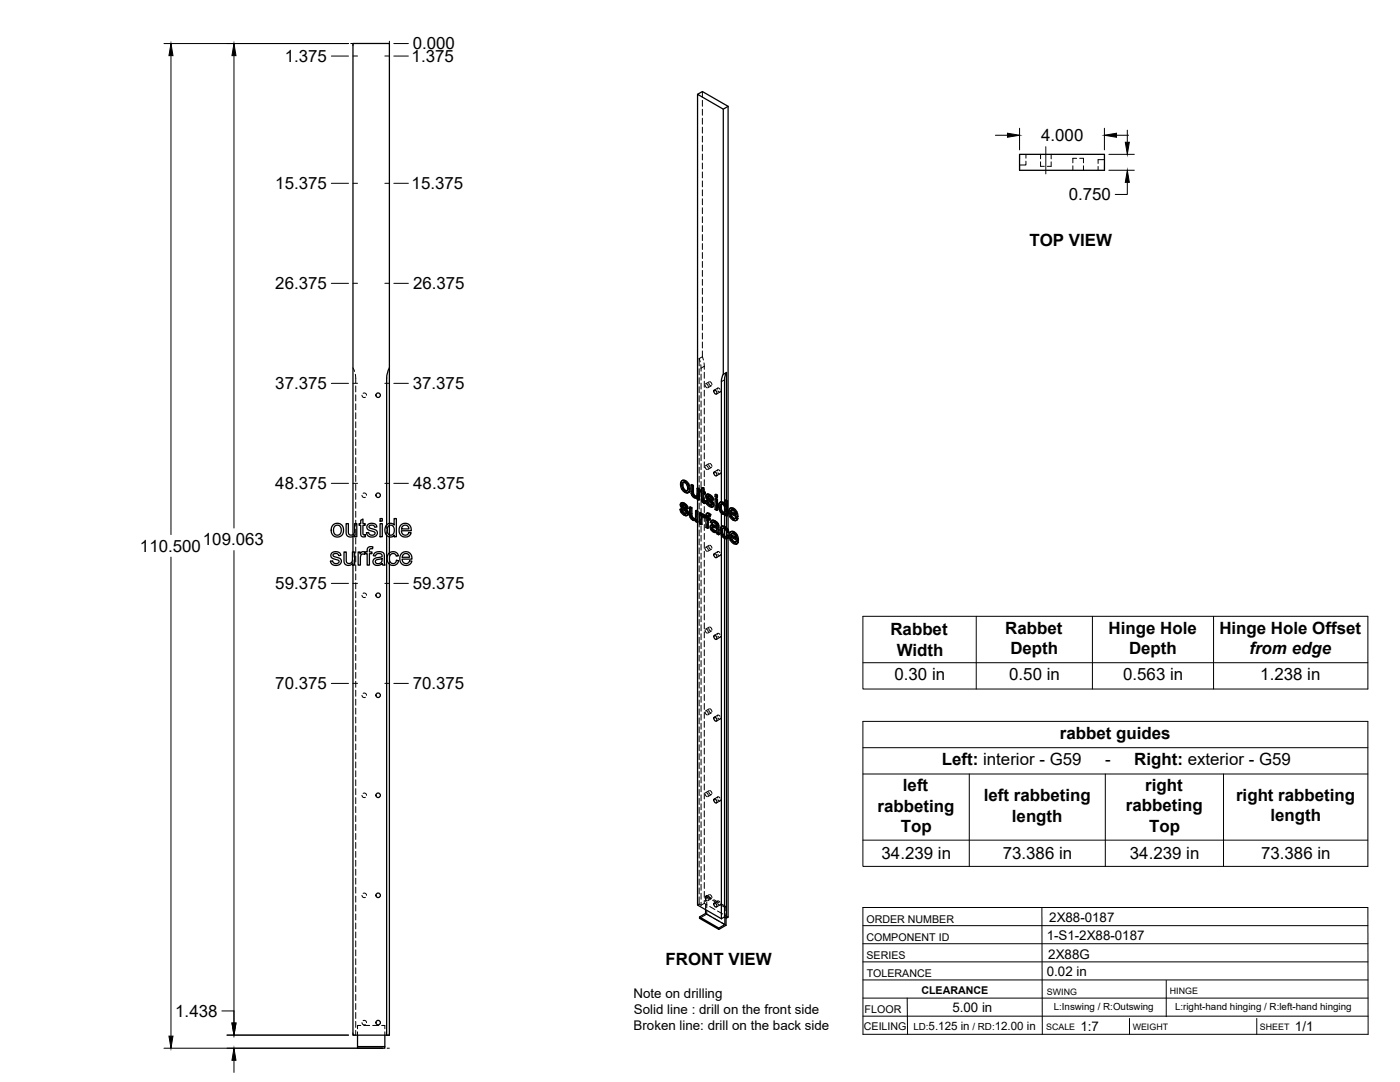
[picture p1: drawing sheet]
<svg xmlns="http://www.w3.org/2000/svg" width="559mm" height="432mm" viewBox="0 0 559 432" stroke-linecap="round" stroke-linejoin="round" font-family="sans-serif">
<!-- layer: Visible -->
<g fill="none" stroke="#000" stroke-width=".51">
<path d="M278.4 37.6l2-1.1 10.2 5.9v169M290.6 42.4l-1.9 1.2M407 61.6h33.8v6.4h-33.8zM155.4 146.8v-129.4h-14.5v195.9M155.4 146.8v62.1M155.4 146.8l-.7 1.7-.4 2.4v58.6M285.1 155.7a.93 .93 0 0 1 .9 .5 .93 .93 0 0 1-.2 1.1l-.9-.9zM287.9 152.3l-.1 48-.5 .2M288.7 149.4v-105.8l-10.3-6v157.2M288.7 149.4l-.6 1.3-.2 1.6M290 148.6l-.6 1.3-.2 1.7v49.3M290 148.7l-1.3 .7"/>
<path d="M290 148.7v51M272.2 191.8l.8-.2 .7 .2zM272.2 191.8l-.5 .7-.1 .8 .5 1.9 1.6 1.5h.7l.5-.3M272.3 193.6l.3 1.5M272.6 195.1l.3-.2 .8 .8-.3 .2zM272.8 192.5l-.2 .9M272.9 194.9l-.3-1.5-.3 .1 .2-.8 .5-.2 .9 .6 .5 1.4-.2 1.4h-.8M273.4 192l1 1a1.92 1.92 0 0 1 1 2M273.7 195.7l.5 .2M273.7 191.8l1.2 1.3M274.6 193.3l.5 1.9 .3-.2-.2 1.2M275.1 195.2l-.2 1.2 .3-.2-.6 .5"/>
<path d="M275.8 193.5l.7 .4 .3-.2v3.2M276.5 193.9v3.1l.3-.1 .3 .6M276.5 197.1l.3 .6 .3-.2 .5 .4M276.8 197.7l.4 .4h.9l-.3 .1M276.8 193.7l-.7-.3-.3 .1v2.9l.3 1.1 .8 1a.97 .97 0 0 0 1.4 .1v.6l.5 .4M277.2 198.1l.6 .1M278.2 194.9l.6 .4 .4-.2v4.3l-.4 .2v-4.3M278.3 198.6l-.3 .2M278.4 199.3v4.6M279.2 195.1l-.7-.4-.3 .2v2.6l-.4 .7M280 195.5l-.5 .1v.6l.5 .3v3.3l.8 1h.8l-.1-.7-.6 .1M280 194.8l.9-.2v1.5"/>
<path d="M280.6 194.8v1.5l.3-.2 .6 .3M280.6 196.3l.6 .3 .3-.2v.6l-.3 .2v-.6M280.6 199.8l.7 .2M280.7 200l.8 .1M280.9 194.6l-.9 .2v1.1l-.5-.3M280.9 197v2.6M281.2 197.2l-.6-.4v2.9l.5 .1M281.6 199.9l.6 .2M282.1 197.3l1.3 .1M282.3 198.3l.1 .3 .3-.2 .2 .4M282.4 198.6l.2 .3a1.16 1.16 0 0 1 1.4 .8l.4 .4M282.4 197.2l-.4 .2"/>
<path d="M282.5 197.4l.6 .2 .3-.2 .7 .6M282.5 199.9l-.6-.2-.3 .2 .4 1.2 .9 .9a1.24 1.24 0 0 0 1.6 .2M282.6 198v.1M282.6 198.9l1.5 1.4 .3-.2 .4 .7M282.7 198.4l-.1-.3-.3 .2 .1-.2 1 .3 .5 1 .6 .2M282.8 197.2l-.9 .3-.2 .9 .4 .8 1.9 1.8-.2 .7M283.1 197.6l.7 .6 .3-.2 .5 .7M283.8 198.2l.5 .7 .3-.2 .2 .8-.3 .1-.2-.7M285.1 188.3a.93 .93 0 0 1 .9 .6 .93 .93 0 0 1-.2 1l-.9-.8zM285.4 199.1l.3-.2 .7 .3-.4 .2zM285.4 197.4l.3-.2 .7 .4-.4 .2zM285.4 199.1v4.2l.6 .4"/>
<path d="M285.4 197.4v.8l.6 .4M286.4 199.2v4.3l-.4 .2v-4.3M286.4 197.6v.8l-.4 .2v-.8M289.4 199.7l.6 .3 .3-.1v5.9l-.3 .2v-6M290.3 199.9l-.6-.4-.3 .2v2.1l-.4-.7M133 209.4l1.7-.6 1.4 .5 .9 1.3v2.1l-.8 1.1-1.8 .5-1.5-.7-.7-1.6a2.9 2.9 0 0 1 .8-2.6zM133.5 210.1l.6-.4 .9-.1 .9 .7 .3 1.8-.8 1.3-1.2 .1-.8-.6-.3-1.5zM138.2 209h.8l.1 3.7a1.31 1.31 0 0 0 1.7 .7 1.31 1.31 0 0 0 .7-1.6v-2.8h.9v5.2h-.8v-.8a1.86 1.86 0 0 1-2.2 .9 1.86 1.86 0 0 1-1.2-2.1zM140.9 214.1v6.2M144 207.6l.9-.5v1.9h.9v.6h-.9v3.4l.2 .4h.7l.1 .8h-1.3l-.6-.6v-4h-.7v-.6h.7zM146.7 209.5l.9-.6h1.6a1.47 1.47 0 0 1 1.2 1.4l-.8 .1a1.17 1.17 0 0 0-1.2-.9 1.17 1.17 0 0 0-1.1 .9l.4 .4 2.1 .6a1.6 1.6 0 0 1 .7 2 1.6 1.6 0 0 1-2 .9l-1.5-.3-.7-1.4 .9-.1 .4 .8 .5 .3 1.3-.3a.73 .73 0 0 0 .3-.9 .73 .73 0 0 0-.9-.4l-1.1-.3a1.41 1.41 0 0 1-1-2.2zM151.7 209h.9v5.2h-.9z"/>
<path d="M151.7 206.9h.9v1.1h-.9zM154.2 209.6l1.2-.7a1.86 1.86 0 0 1 1.9 .7v-2.7h.9v7.3h-.8v-.6a2.17 2.17 0 0 1-2.7 .4 2.17 2.17 0 0 1-1.1-2.4zM154.3 213.6v199.5M154.9 210.1l.5-.4 .8-.1 1 .8 .2 1.8-.8 1.2-1.2 .1-.7-.9-.1-1.5zM155.4 209.7v3.8M155.4 214.3v6.3M160 209.6a2.46 2.46 0 0 1 2.9-.5 2.46 2.46 0 0 1 1.2 2.7h-3.9l.3 1 .8 .7a1.46 1.46 0 0 0 1.9-1l.9 .1-.5 1-.9 .6-1.5 .1-1.2-.7-.7-1.7 .1-1.1zM160.7 210l.6-.4 1 .1 .6 .5 .3 .9h-2.9zM271.4 203.3l.6 .2M271.9 200.7l1.3 .1M272 203.5l.4-.2 .2 .9-.3 .1zM272.1 201.7l.7 .5"/>
<path d="M272.2 202l.2 .4a1.49 1.49 0 0 1 1.6 .9l.3 .2M272.2 200.6l-.4 .2M272.3 204.3l.7 .7h.8M272.3 200.8l.6 .2 .3-.2 .8 .6M272.4 203.3l-.7-.2-.3 .2 .5 1.3 .8 .8a1.26 1.26 0 0 0 1.6 .2M272.4 202.4l1.5 1.3 .4-.2 .4 .7M272.5 201.4l-.1 .1M272.5 201.8l-.1-.3-.3 .2 .1-.2 1 .3 .5 1 .7 .3M272.6 204.2l.7 .6M272.6 200.6l-.8 .2-.3 .9 .4 .9 1.8 1.7 .2 .5-.3 .3M272.9 201l.7 .6 .4-.2 .5 .7M273 205l.6 .1"/>
<path d="M273.6 201.6l.5 .7 .4-.2 .2 .8-.3 .2-.3-.8M273.7 205.1h-.1M273.9 203.7l.4 .6 .4-.1 .1 .7M274.3 204.3l.2 .8 .3-.2-.2 .6M274.5 205.1l-.2 .5 .3-.1-.4 .3M275.2 202.4l.7 .4 .3-.2v3.2M275.9 202.8v3.1l.3-.1 .3 .6M275.9 206l.3 .6 .3-.2 .4 .4M276.2 206.6l.4 .4h.9M276.2 202.6l-.7-.3-.3 .1v3.1l.3 1.1 .8 .8a.97 .97 0 0 0 1.4 .1M276.6 207l.6 .2M277.5 207l-.3 .2"/>
<path d="M277.6 203.8l.7 .4 .3-.2v4.3l-.3 .2v-4.3M277.7 207.5v.7l.6 .3M277.7 207.6l-.2 .1M278.4 208.4v152.8l9.5 5.4M278.6 204l-.7-.4-.3 .2v2.7l-.4 .7M279.2 204.7l.6 .4 .3-.2v.5l.4-.2M279.8 205.1v.6l.7-.5 .4 .1M280 206.4l.2 2.8-.3 .2v-2.2M280.1 204.9l-.6-.3-.3 .1v4.3l.7 .4M280.2 205.4l.7-.1 .6 .4M280.3 206.1v.1M280.6 205.4l.6 .5"/>
<path d="M281 206.6l-.8-.5-.2 .3 .3-.2-.1 .8M281.2 206.5l.6 .3v3.7l.6 .4M281.2 206.5v-.4l-.2 .5M281.2 200.3l.1 .7M281.2 206.5l-.2 .1M282.2 204.9h.9l.6 .4M282.2 200.1l.3-.2 .3 .8-.3 .2zM282.4 206.6l.7 .4 .3-.2v.6l-.3 .2v-.6M282.5 204.7l-.5 .2M282.5 200.9l.7 .6h.8M282.7 207.3v3.4l-.3 .2v-3.8l.7 .5M282.7 205.7v.7"/>
<path d="M282.8 205.1l.6 .4 .3-.2-.4 .8 .1-.6M282.8 200.7l.7 .7M283.1 204.9l-.6-.2-.5 .3-.2 1.2-.6-.3 .6-.1M283.2 201.5l.6 .2M283.3 206.1a.45 .45 0 0 0-.5-.5 .45 .45 0 0 0-.4 .6v.4l.3-.2 .7 .4M283.9 209.6l.7-.2 1.4 .5M283.9 201.7h-.1M284.1 210.7l.2 .6 .3-.2 .6 .5M284.1 200.3l.4 .6 .3-.1 .2 .7M284.2 210.4l-.1 .3 .3-.2 .2 .6M284.2 209.4l-.5 .2M284.3 211.3l.5 .5h1h-1"/>
<path d="M284.3 210.3l-.1 .1M284.4 207.8l.8 .3 .3-.2 .8 .6M284.4 210.3l.8 .3a.72 .72 0 0 1 .8 .6 .72 .72 0 0 1-.5 .8M284.4 210.3l-.2 .1M284.4 210.3v.2M284.5 200.9l.2 .8 .3-.2-.2 .6M284.5 208.4l-.4 .5 .6-.5 1.1 .9a.48 .48 0 0 1 .1 .8 .48 .48 0 0 1-.7-.2l-.9-.3M284.6 209.4l-1 .3-.2 1 .7 1.1 1.1 .7a.63 .63 0 0 1 .7 0 .63 .63 0 0 1 .3 .5l.6 .4M284.7 201.7l-.2 .5 .3-.1-.5 .3M284.7 207.6l-.8 .2M285.2 208.1l.8 .6 .3-.2 .4 .5M285.5 207.9l-.8-.3-.9 .3-.3 .5 .6 .5"/>
<path d="M286 208.7l.4 .5 .3-.2 .2 .7M286.4 209.2l.2 .6 .3-.1 .1 2.9M286.6 209.8l.1 2.9 .3-.1 .1 .6-.3 .2-.1-.6M287.4 202.4l.3 1.4M287.5 200.4h1.2l.6 .6M287.7 201.3h.7l.7 .8 .3 1.1-.2 1.4M287.7 201.3l-.3 1.1 .4-.2 .3 1.4M287.7 203.8l.4-.2 .7 .8-.5 .1zM287.8 201.2l-.1 .1M287.9 204.8v5.4l.6-.3M287.9 201.3v1.9M287.9 213.6v153"/>
<path d="M288 201.2l-.2 1M288.1 212l.3 1.4 .3-.2 .7 .8M288.2 210.1l.9 .2 .3-.2 1 1M288.4 213.4l.7 .8h.8M288.4 200.6l.6 .5h.4M288.4 204.6h.8M288.6 210.8l-.2 1M288.7 200.4l-.9-.1-.6 .3-.4 1.9 .9 2 .9 .8 .8-.2v.6l.6 .3v4.5M288.8 204.4l.4 .1M289.1 210.3l.9 .8a.88 .88 0 0 1 .7 .5 .88 .88 0 0 1-.1 1l-.5-1.3M289.1 210.9l.9 1.4 .6 .3v1.1M289.1 210.9l-.6-.1-.4 .6v.6l.3-.2 .3 1.4"/>
<path d="M289.2 214.9v151l-1.3 .7M289.2 202.3v2.2M289.2 211v2.9M289.4 210.1l-.9-.2-.7 .4-.4 .9 .1 1.1 .9 2 1 .7h.7M289.4 205.1l-.2 .2v4.7M290 212.3v1.7M290 215v151.4M290 213.7l.7 .4M290.6 214.7v151.3l-.6 .4M290.7 214.1l.3-.1-.2 .5-.7 .5zM291 214l-.6-.5-.7 .8-.6-.1M291.3 202.9h.9a1.88 1.88 0 0 1 1.9 1.3"/>
<path d="M291.5 212.3h.9a1.88 1.88 0 0 1 1.9 1.2M291.5 204.3l2.1 1.2-.5-1.4-.9-.6-.6 .3-.1 .5 .3-.2 1.7 1M291.7 213.6l2.1 1.2-.6-1.4-.8-.5h-.4l-.3 .7 .3-.1 1.7 .9M291.8 206.1l.8 .9 .8-.1M291.8 205.1l.3 .9M292 203.5l-.2 .6M292 214.4l.3 .9M292 215.5l.8 .8h.8M292.2 212.9l-.2 .6M292.5 203.1l1 .9a1.94 1.94 0 0 1 1.1 2.1M292.6 207l.6 .1M292.7 212.4l1.1 1a1.96 1.96 0 0 1 .9 2"/>
<path d="M292.8 216.3l.5 .2M292.9 202.9l-.9-.3-1 .6-.2 1.1 .2 1.4 .7 1.1 1.2 .9h.9l.7-.8M293.1 212.2l-1-.2-.9 .7-.2 1.3 .3 1.2 .7 1.1 1.2 .8h.7l.8-.8M293.3 207l-.1 .1M293.5 216.4l-.2 .1M293.6 206.7l.6 .4M293.8 204.3l.4 1.9 .4-.1-.4 .1M293.8 216l.6 .5M293.9 213.7l.5 1.9 .3-.2-.3 .2M294.2 206.4l-2.8-1.5 .4 1.2 .3-.1 .8 .8M294.4 215.8l-2.8-1.6 .4 1.3 .3-.2 .8 .9M294.5 206.9l-.7 .8"/>
<path d="M294.5 206.9l-.6-.4-.7 .6M294.7 216.3l-.7 .8M294.7 216.3l-.6-.5-.8 .7M132.4 220.7l1.2-.5h1.1a1.53 1.53 0 0 1 1.4 1.4l-.9 .1a1.17 1.17 0 0 0-1.1-.9 1.17 1.17 0 0 0-1.2 .9l.4 .4 2.2 .7a1.64 1.64 0 0 1 .5 2.1 1.64 1.64 0 0 1-2.1 .7l-1.3-.4-.7-1.2 .9-.2 .3 .8 .7 .3 1.2-.2a.81 .81 0 0 0 .2-1.1 .81 .81 0 0 0-1-.3l-1.2-.4a1.35 1.35 0 0 1-.6-2.2zM137.3 220.3h.9v3.8a1.31 1.31 0 0 0 1.7 .7 1.31 1.31 0 0 0 .8-1.7v-2.8h.9v5.2h-.8v-.7a1.86 1.86 0 0 1-2.3 .8 1.86 1.86 0 0 1-1.2-2.1zM140.9 225.5v187.6h13.4M143 220.3h.7v.8a1.26 1.26 0 0 1 2.1-.7l.8-.1v-1.2a1.56 1.56 0 0 1 2.2-.9l-.1 .8a.81 .81 0 0 0-.9 0 .81 .81 0 0 0-.4 .8v.5h1.1v.7h-1.1v4.5h-.8v-4.5h-.8v-.4l-.3 .7-.8-.2-.7 .5-.2 3.9h-.8zM149.5 220.8l.7-.5 1.2-.1 1.7 .5 .6 4.8h-.9l-.2-.6-1 .6-1.5 .1-.8-.4-.4-.7a1.74 1.74 0 0 1 2-2l.6-.1a.8 .8 0 0 0 1-.8 .8 .8 0 0 0-1.1-.7l-1.1 .2-.4 .8-.9-.1zM149.9 223.7l2.6-.8v.3a1.44 1.44 0 0 1-1 1.6 1.44 1.44 0 0 1-1.7-.7zM155.2 220.9l1.2-.7 1.4 .1 .8 .6 .4 .9-.8 .2a1.44 1.44 0 0 0-1.9-1 1.44 1.44 0 0 0-.9 1.9l.4 1.4 .7 .6 1.1-.2 .6-1.1 .9 .1-.5 1.2a2.49 2.49 0 0 1-3.2 .2 2.49 2.49 0 0 1-.8-3.1zM155.4 225.1v188h-1.1M160.3 220.9a2.46 2.46 0 0 1 2.9-.5 2.46 2.46 0 0 1 1.2 2.7h-3.9l.2 1 .8 .7a1.42 1.42 0 0 0 2-1l.8 .3-.4 .8-.9 .6-1.6 .1-1.1-.7-.6-.9-.1-1.1 .1-.9z"/>
<path d="M161 221.3l.6-.4 1 .1 .6 .4 .3 1h-3zM285.1 221a.93 .93 0 0 1 .9 .5 .93 .93 0 0 1-.2 1.1l-.9-.9zM285.1 253.6a.93 .93 0 0 1 .9 .5 .93 .93 0 0 1-.2 1.1l-.9-.9zM285.1 286.2a.93 .93 0 0 1 .9 .6 .93 .93 0 0 1-.2 1l-.9-.8zM285.1 318.9a.93 .93 0 0 1 .9 .5 .93 .93 0 0 1-.2 1.1l-.9-.9zM281.6 363v1.6l-2.4 1.3v.6l7.7 4.4v-.5l-7.7-4.5M281.6 364.6l7.7 4.4-2.4 1.4M285.1 360.4a.93 .93 0 0 1 .9 .6 .93 .93 0 0 1-.2 1l-.9-.9zM289.2 365.9l.8 .5M289.3 366v3M289.8 366.2v3.1l-2.9 1.6M142.7 413.1v5.2h10.9v-.6h-10.9"/>
<path d="M153.6 413.1v4.6"/>
<circle cx="150.9" cy="157.7" r=".9"/>
<circle cx="150.9" cy="197.6" r=".9"/>
<circle cx="150.9" cy="237.6" r=".9"/>
<circle cx="150.9" cy="277.5" r=".9"/>
<circle cx="150.9" cy="317.4" r=".9"/>
<circle cx="150.9" cy="357.3" r=".9"/>
<circle cx="150.9" cy="408.1" r=".9"/>
</g>
<!-- layer: Hidden -->
<g fill="none" stroke="#000" stroke-width=".4">
<path d="M280.4 36.5v2.3M280.4 40v2.4M280.4 43.6v2.4M280.4 47.2v2.4M280.4 50.8v2.3M280.4 54.3v2.4M280.4 57.9v2.4M280.4 61.5v2.4M280.4 65v2.4M280.4 68.6v2.4M280.4 72.2v2.4M280.4 75.8v2.3"/>
<path d="M280.4 79.3v2.4M409.5 64.3v1.5h-2.5M409.5 61.6v1.5M415.3 64.6v1.8h1.5M415.3 61.6v1.8M419.6 64.6v1.8h-1.6M419.6 61.6v1.8M428.2 66.2v1.8M429.7 63.2h-1.5v1.8M431 63.2h1.5v1.8M432.5 66.2v1.8M438.3 66.4v1.6"/>
<path d="M440.8 63.7h-2.5v1.5M280.4 82.9v2.4M280.4 86.5v2.4M280.4 90v2.4M280.4 93.6v2.4M280.4 97.2v2.4M280.4 100.8v2.3M280.4 104.3v2.4M280.4 107.9v2.4M280.4 111.5v2.4M280.4 115.1v2.3M280.4 118.6v2.4"/>
<path d="M280.4 122.2v2.4M280.4 125.8v2.3M280.4 129.3v2.4M280.4 132.9v2.4M280.4 136.5v2.4M140.9 146.8l.6 1.4M141.8 149.4l.2 3.4M142 154v2.4M142 157.6v2.4M144.5 157.7l.4 .8h.9M144.9 157l.9-.1 .5 .8M279.1 143.1l.4 1.3"/>
<path d="M279.1 143.1v2.9M279.1 147.2v2.4M279.1 150.7v2.4M279.1 154.3v2.4M279.1 157.9v2.4M279.7 145.6l.1 2.5M279.8 149.3v2.4M279.8 152.9v2.4M279.8 156.5v2.3M280.4 140.1v2.3l.4 1.3M280.4 142.4l-1.3 .7M281 144.8l.1 2.6"/>
<path d="M281.1 148.6v2.4M281.1 152.1v2.4M281.1 155.7v2.4M281.1 159.3v2.4M281.4 153.6l.3 .8 .6 .4M281.9 153.2l.5 .4 .3 .7M282.9 152.8l.2 .7 .6 .4M283.1 152.4l-1.5 .8M283.3 152.3l.7 .6 .2 .6M284 153.9l-1.5 .8M286.3 155.3l.4-.5 .7 .5M286.5 154.9l-1.4 .8"/>
<path d="M286.6 156l.6 .5 .4-.5M287.4 156.4l-1.4 .9M142 161.2v2.4M142 164.7v2.4M142 168.3v2.4M142 171.9v2.4M142 175.5v2.3M142 179v2.4M279.1 161.5v2.4M279.1 165v2.4M279.1 168.6v2.4M279.1 172.2v2.4"/>
<path d="M279.1 175.8v2.3M279.1 179.3v2.4M279.8 160v2.4M279.8 163.6v2.4M279.8 167.2v2.4M279.8 170.8v2.3M279.8 174.3v2.4M279.8 177.9v2.4M281.1 162.9v2.3M281.1 166.4v2.4M281.1 170v2.4M281.1 173.6v2.4"/>
<path d="M281.1 177.1v2.4M142 182.6v2.4M142 186.2v2.4M142 189.7v2.4M142 193.3v2.4M142 196.9v2.4M144.5 197.7l.4 .7h.9M144.9 196.9l.9-.1 .5 .9M271.9 193.1l.5 1.9-.3 .2M272.4 195l1.3 1.3-.3 .2M272.5 191.6l-.9 1.7M272.8 192.5l-.2 .1"/>
<path d="M272.9 192.4h.8l-.3 .2M273.7 192.4l.8 .9-.3 .2M273.7 196.3l.9 .3-.3 .2M274.5 195.8l-.3 .1M274.5 193.3l.3 1.4-.4 .2M274.8 194.7l-.1 .8-.5 .4M274.9 196.5l-.3 .1M276.1 193.4l.1 3.3-.3 .2M276.2 196.7l.2 .7-.3 .1M276.4 197.4l.4 .6-.3 .2M276.8 198l.6 .5-.3 .1M277.4 198.5l.8 .2 .4-.3-.3 .2"/>
<path d="M278.1 198.1h.1M278.3 198l-.4 .2M278.4 198.6h-.1M278.4 197.8l-.3 .3M278.4 194.8v1.7M278.4 197.7v1.6M278.5 194.7v2.8l-.4 .5M278.6 198.4v.7l-.3 .1M278.6 199.1l.6 .3M279.1 182.9v2.4M279.1 186.5v2.3M279.1 190.1v2.3"/>
<path d="M279.1 193.6v2.4M279.1 197.2v2.4M279.8 196l.5 .3-.3 .2M279.8 195.5v.5l-.3 .2M279.8 181.5v2.4M279.8 185v2.4M279.8 188.6v2.4M279.8 192.2v2.4M279.8 195.7v2.4M279.8 199.3v2.4M280 195.5l.3 .2M280.3 196.3l.1 3.4-.4 .2"/>
<path d="M280.3 194.6v1.1l-.3 .2M280.4 199.7l.2 .5-.3 .1M280.6 196.8l.3-.2v.4M280.9 196.6l.6 .4M281.1 180.7v2.4M281.1 184.3v2.4M281.1 187.9v2.3M281.1 191.4v2.4M281.1 195v2.4M281.1 198.6v2.4M281.4 186.2l.3 .8 .6 .4M281.9 185.8l.5 .4 .3 .8"/>
<path d="M281.9 199.7l.5 1.3-.3 .2M282 197.9l.2 .6-.4 .2M282.1 197.4l-.4 .6M282.2 198.5l.4 .7-.4 .1M282.3 197.2l-.5 .4M282.5 198l.3-.2-.2 .2M282.6 199.2l1.6 1.5-.4 .2M282.7 197.9l-.3 .2M282.8 197.8l.6 .2-.3 .2M282.9 185.4l.2 .7 .6 .5M283.1 185l-1.5 .8M283.3 185l.7 .5 .2 .6"/>
<path d="M283.4 198l.6 .5-.3 .2M284 186.5l-1.5 .9M284 198.5l.2 .7-.3 .2M284.2 199.2l.6 .3M285.7 197.2v.9l-.3 .1M285.7 198.9v1.5M285.7 198.1l.7 .3M286.3 187.9l.4-.4 .7 .5M286.5 187.5l-1.4 .8M286.6 188.6l.6 .5 .4-.4M287.4 189.1l-1.4 .8M289.7 199.5v2.1l-.3 .2"/>
<path d="M290 199.7v2.5M140.9 213.3v.8M142 200.4v2.4M142 204v2.4M142 207.6v2.4M142 211.2v2.4M142 214.7v2.4M142 218.3v2.4M154.3 209.5v1.4M154.3 212.2v1.4M155.4 208.9v.8M155.4 213.5v.8"/>
<path d="M271.7 203.1l.5 1.3-.3 .2M271.8 201.3l.2 .6-.3 .2M271.9 200.8l-.4 .6M272 201.9l.4 .7-.3 .2M272.1 200.6l-.5 .4M272.2 204.4l1.1 1-.3 .1M272.3 201.4l.3-.1-.1 .1M272.4 202.6l1.6 1.5-.3 .2M272.6 201.3l-.4 .2M272.6 201.3l.6 .1-.3 .2M273.2 201.4l.6 .6-.3 .1M273.3 205.4l.8 .3-.3 .1"/>
<path d="M273.8 202l.3 .6-.4 .2M274 204.9l-.2 .1M274 204.1l.2 .5-.3 .2M274 204.9l-.3 .2 .3-.2M274.1 202.6l.6 .3M274.2 204.6l-.2 .3M274.5 205.6l-.4 .1M275.5 202.3l.1 3.3-.3 .2M275.6 205.6l.2 .7-.3 .2M275.8 206.3l.4 .6-.3 .2M276.2 206.9l.6 .5-.3 .2M276.8 207.4l.7 .2 .5-.3-.2 .2"/>
<path d="M277.5 207h.1M277.7 206.9l-.4 .2M277.8 206.7l-.3 .3M277.9 203.6v2.8l-.4 .5M278 207.3v.7l-.3 .2M278 208l.6 .3M278.4 203.9v1.6M278.4 206.7v1.7M279.1 200.8v2.3M279.1 204.3v2.4M279.1 207.9v2.4M279.1 211.5v2.4"/>
<path d="M279.1 215.1v2.3M279.1 218.6v2.4M279.5 207.3v1.6l-.3 .1M279.5 208.9l.7 .3M279.5 204.6v1.5M279.8 202.9v2.4M279.8 206.5v2.4M279.8 210v2.4M279.8 213.6v2.4M279.8 217.2v2.4M280.1 206.1l.8-.1-.3 .2M280.1 205.4v.1"/>
<path d="M280.2 206.1l.3-.2-.2 .2M280.4 205.2l-.6 .5M280.6 200.2l.6 .4-.4 .2M280.9 206l.4 .4M281.1 202.2v2.3M281.1 205.7v2.4M281.1 209.3v2.4M281.1 212.9v2.3M281.1 216.5v2.3M281.2 200.6l.4 .2M281.2 206.1l.3-.1-.2 .4M281.4 218.9l.3 .8 .6 .3"/>
<path d="M281.5 205.7v.1M281.5 206.3l.6 .3-.3 .2M281.5 206l-.2 .4M281.5 205.7l-.3 .3M281.8 205.8l.3 .2M281.9 218.4l.5 .4 .3 .8M282.1 209.1v1.2l-.3 .2M282.1 206.6v1.3M282.1 210.3l.6 .4M282.2 205l-.1 1-.3 .2M282.3 204.7l-.5 .4M282.4 201l1.1 1-.3 .1"/>
<path d="M282.4 207.1l.3-.2v.4M282.5 205.7l.4-.2-.2 .2M282.7 206.9l.7 .5M282.9 205.5l.4 .1-.4 .2M282.9 218l.2 .7 .6 .5M283.1 217.6l-1.5 .8M283.3 205.6l.3 .3M283.3 217.6l.7 .5 .2 .7M283.5 202l.8 .2-.3 .2M283.7 210.1l.4 1.1-.4 .2M283.8 209.6l-.4 .7M283.8 208.3l.7 .4"/>
<path d="M284 219.2l-1.5 .8M284 209.5l-.5 .3M284.1 211.2l.9 .9-.3 .2M284.1 201.5h-.1M284.1 207.7l-.6 .7M284.2 200.7l.1 .5-.3 .2M284.2 201.5l-.3 .2 .2-.2M284.2 207.6l-.4 .3M284.3 201.2l-.2 .3M284.4 208.4l.4-.1-.3 .1M284.5 210.2l.2-.1zM284.5 210.2l-.2 .1"/>
<path d="M284.6 210.1l-.4 .2M284.6 202.2h-.3M284.7 210.1l1.6 .5-.3 .2M284.8 208.3l.6 .1-.3 .2M285 212.1l.7 .2-.3 .2M285.4 208.4l.7 .7-.3 .2M285.7 212.3h.7l-.4 .1M285.7 201.6v1.6l-.3 .1M285.7 203.2l.7 .3M286 209.9l.3 .1M286 211.7l-.3 .2M286.1 209.1l.2 .7-.3 .2"/>
<path d="M286.2 211.5l-.4 .3M286.3 210.6l-.1 .9-.3 .2M286.3 209.8l-.3 .4M286.4 212.3l.1 .6-.3 .1M286.5 212.9l.6 .3M287.1 201.8l.2 1.3-.3 .2M287.3 200.7l-.2 1.1-.3 .2M287.3 203.1l.6 1.1-.3 .2M287.6 200.4l-.6 .5M287.7 211.4l.5 2-.3 .2M287.9 204.2l.8 .8-.3 .1M287.9 210.3l-.2 1.1-.3 .2"/>
<path d="M287.9 200.3v1M287.9 203.2v1.6M287.9 210.2v3.4M288 201.1h.7l-.3 .2M288 201.1l-.2 .1M288 201.1v.1M288.1 201.1l-.3 .1M288.2 213.4l1.2 1.3-.3 .1M288.2 210l-.6 .5M288.6 210.8l-.2 .1M288.7 205l.7 .1 .4-.2-.4 .2M288.7 201.1l.8 .8-.4 .2"/>
<path d="M289.2 210l-.1 .9 .4-.1-.8-.1M289.2 200.9v1.4M289.2 204.5v.8M289.2 213.9v1M289.4 201.1l.3 .5M289.4 214.7l1.1 .1M289.5 210.8l.5 .5-.3 .2M289.5 201.9l.3 1.5-.4 .2M289.5 204.4l-.3 .1M289.5 205.1h-.1M289.8 203.4l-.2 .8-.4 .4M289.8 204.9v.6l-.4 .2"/>
<path d="M289.8 205.5l.5 .3M290 203.4v2.6M290 210.5v1.8M290 214v1M290 211.3l.3 .8-.3 .2M290 214.1l-.1 .1M290.3 212.1l.6 .3M290.4 213.5l-.7 .8M290.6 211.4v1.1M290.6 213.7v1M291.1 204.1l.5 1.9-.3 .2M291.3 213.5l.5 1.9-.3 .2"/>
<path d="M291.4 204.9l.4-.2v.4M291.6 206l1.3 1.4-.3 .2M291.6 202.7l-.8 1.6M291.6 214.2l.4-.2v.4M291.8 204.7l2.7 1.6M291.8 215.4l1.3 1.3-.3 .2M291.8 212.1l-.8 1.6M292 214l2.7 1.6M292 203.5l-.2 .1M292.1 203.4l.8 .1-.4 .1M292.2 212.9h-.2M292.3 212.7l.8 .1-.4 .2"/>
<path d="M292.9 203.5l.7 .8-.3 .2M292.9 207.4l1.1 .2-.4 .2M293.1 212.8l.7 .9-.3 .2M293.1 216.7l1.1 .3-.4 .2M293.4 206.9h.1M293.5 205.1l.4 .2M293.6 206.9l-.3 .1 .2-.1M293.6 216.3h.1M293.6 204.3l.3 1-.3 .2M293.7 216.3l-.2 .1M293.7 214.4l.4 .3M293.8 216.2l-.3 .2"/>
<path d="M293.8 213.7l.3 1-.3 .1M293.9 206.5l-.4 .4M294.1 215.8l-.4 .5M294.1 207.5l-.1 .1M294.3 216.9l-.1 .1M140.9 220.3v2M140.9 223.5v2M142 221.9v2.4M142 225.5v2.3M142 229v2.4M142 232.6v2.4M142 236.2v2.3"/>
<path d="M142 239.8v2.3M144.5 237.6l.4 .8 .9-.1M144.9 236.8l.9-.1 .5 .9M155.4 220.6v1.7M155.4 223.5v1.6M279.1 222.2v2.4M279.1 225.8v2.4M279.1 229.3v2.4M279.1 232.9v2.4M279.1 236.5v2.4M279.8 220.7v2.4M279.8 224.3v2.4"/>
<path d="M279.8 227.9v2.4M279.8 231.5v2.3M279.8 235v2.4M279.8 238.6v2.4M281.1 220v2.4M281.1 223.6v2.4M281.1 227.2v2.3M281.1 230.7v2.4M281.1 234.3v2.4M281.1 237.9v2.4M286.3 220.6l.4-.5 .7 .5M286.5 220.1l-1.4 .9"/>
<path d="M286.6 221.3l.7 .5 .3-.5M287.4 221.7l-1.4 .8M142 243.3v2.4M142 246.9v2.4M142 250.5v2.3M142 254v2.4M142 257.6v2.4M279.1 240.1v2.3M279.1 243.6v2.4M279.1 247.2v2.4M279.1 250.8v2.4M279.1 254.3v2.4"/>
<path d="M279.1 257.9v2.4M279.8 242.2v2.4M279.8 245.8v2.3M279.8 249.3v2.4M279.8 252.9v2.4M279.8 256.5v2.3M281.1 241.4v2.4M281.1 245v2.4M281.1 248.6v2.4M281.1 252.2v2.4M281.1 255.7v2.4M281.1 259.3v2.4"/>
<path d="M281.4 251.5l.3 .8 .6 .4M281.9 251.1l.5 .4 .3 .7M282.9 250.7l.2 .7 .6 .4M283.1 250.3l-1.5 .8M283.3 250.2l.7 .6 .2 .6M284 251.8l-1.5 .8M286.3 253.2l.4-.5 .7 .5M286.5 252.8l-1.4 .8M286.6 253.9l.6 .5 .4-.5M287.4 254.3l-1.4 .9M142 261.2v2.4M142 264.8v2.3"/>
<path d="M142 268.3v2.4M142 271.9v2.4M142 275.5v2.4M142 279v2.4M144.5 277.5l.4 .8h.9M144.9 276.7l.9-.1 .5 .9M279.1 261.5v2.4M279.1 265.1v2.3M279.1 268.6v2.4M279.1 272.2v2.4M279.1 275.8v2.4M279.1 279.4v2.3"/>
<path d="M279.8 260.1v2.3M279.8 263.6v2.4M279.8 267.2v2.4M279.8 270.8v2.3M279.8 274.3v2.4M279.8 277.9v2.4M281.1 262.9v2.4M281.1 266.4v2.4M281.1 270v2.4M281.1 273.6v2.4M281.1 277.2v2.3M142 282.6v2.4"/>
<path d="M142 286.2v2.4M142 289.8v2.3M142 293.3v2.4M142 296.9v2.4M279.1 282.9v2.4M279.1 286.5v2.4M279.1 290.1v2.3M279.1 293.6v2.4M279.1 297.2v2.4M279.8 281.5v2.4M279.8 285.1v2.3M279.8 288.6v2.4"/>
<path d="M279.8 292.2v2.4M279.8 295.8v2.4M279.8 299.3v2.4M281.1 280.7v2.4M281.1 284.3v2.4M281.1 287.9v2.4M281.1 291.4v2.4M281.1 295v2.4M281.1 298.6v2.4M281.4 284.1l.3 .8 .6 .4M281.9 283.7l.5 .4 .3 .8M282.9 283.3l.2 .7 .6 .5"/>
<path d="M283.1 282.9l-1.5 .8M283.3 282.9l.7 .5 .2 .6M284 284.5l-1.5 .8M286.3 285.8l.4-.4 .7 .5M286.5 285.4l-1.4 .8M286.6 286.5l.6 .5 .4-.4M287.4 287l-1.4 .8M142 300.5v2.4M142 304v2.4M142 307.6v2.4M142 311.2v2.4M142 314.7v2.4"/>
<path d="M142 318.3v2.4M144.5 317.4l.4 .8h.9M144.9 316.6h.9l.5 .8M279.1 300.8v2.4M279.1 304.4v2.3M279.1 307.9v2.4M279.1 311.5v2.4M279.1 315.1v2.4M279.1 318.6v2.4M279.8 302.9v2.4M279.8 306.5v2.4M279.8 310v2.4"/>
<path d="M279.8 313.6v2.4M279.8 317.2v2.4M281.1 302.2v2.3M281.1 305.7v2.4M281.1 309.3v2.4M281.1 312.9v2.4M281.1 316.5v2.3M281.4 316.8l.3 .8 .6 .3M281.9 316.3l.5 .4 .3 .8M282.9 315.9l.2 .7 .6 .5M283.1 315.5l-1.5 .8M283.3 315.5l.7 .6 .2 .6"/>
<path d="M284 317.1l-1.5 .8M286.3 318.5l.4-.5 .7 .5M286.5 318l-1.4 .9M286.6 319.2l.7 .5 .3-.5M287.4 319.6l-1.4 .8M142 321.9v2.4M142 325.5v2.4M142 329v2.4M142 332.6v2.4M142 336.2v2.4M142 339.8v2.3M279.1 322.2v2.4"/>
<path d="M279.1 325.8v2.4M279.1 329.4v2.3M279.1 332.9v2.4M279.1 336.5v2.4M279.8 320.8v2.4M279.8 324.3v2.4M279.8 327.9v2.4M279.8 331.5v2.4M279.8 335v2.4M279.8 338.6v2.4M281.1 320v2.4M281.1 323.6v2.4"/>
<path d="M281.1 327.2v2.3M281.1 330.8v2.3M281.1 334.3v2.4M281.1 337.9v2.4M142 343.3v2.4M142 346.9v2.4M142 350.5v2.3M142 354.1v2.3M142 357.6v2.4M144.5 357.3l.4 .8h.9M144.9 356.5h.9l.5 .8M279.1 340.1v2.4"/>
<path d="M279.1 343.6v2.4M279.1 347.2v2.4M279.1 350.8v2.4M279.1 354.4v2.3M279.1 357.9v2.9M279.8 342.2v2.4M279.8 345.8v2.3M279.8 349.3v2.4M279.8 352.9v2.4M279.8 356.5v2.4M281.1 341.5v2.4M281.1 345v2.4"/>
<path d="M281.1 348.6v2.4M281.1 352.2v2.4M281.1 355.7v2.4M281.1 359.3v1.2M281.4 358.3l.3 .8 .6 .4M281.6 357.7l1.8 1M281.9 357.8l.5 .5 .3 .7M282.1 358.7v-1.3l-.5 .3v2M282.1 359.9v2.4M282.1 357.4l1.8 1M282.9 357.5l.2 .6 .6 .5M283.1 357l-1.5 .9"/>
<path d="M283.3 357l.7 .6 .2 .6M284 358.6l-1.5 .9M284.4 359.3l2.1 1.2M284.9 359l2.1 1.2M286.3 360l.4-.5 .7 .5M286.5 359.6l-1.4 .8M142 361.2v2.4M142 364.8v2.4M142 368.3v2.4M142 371.9v2.4M142 375.5v2.4M142 379.1v2.3"/>
<path d="M279.1 360.8l.7 .5M279.1 360.8l-.7 .4M279.8 360.1v1.2M281.1 360.5l-1.3 .8M281.1 360.5l1.2 .7M281.6 360.9v2.1M282.1 364.8l-2.9 1.7M282.1 363.5v1.3M282.1 364.8l1.8 1M283.3 361.8l2 1.2M284.9 366.4l2.1 1.2M286.4 363.6l2 1.1"/>
<path d="M286.6 360.7l.6 .5 .4-.5M287.4 361.1l-1.4 .9M287.5 361.1l1.8 1 .5-.3M288 360.8l1.8 1M288 368.2l1.8 1.1M289.3 362.1v1.4M289.3 364.6v1.4M289.5 365.3l1.1 .7M289.8 361.8v1.7M289.8 364.6v1.6M142 382.6v2.4M142 386.2v2.4"/>
<path d="M142 389.8v2.4M142 393.3v2.4M142 396.9v2.4M142 400.5v2.4M142 404.1v2.3M142 407.6v2.4M142 411.2v1.9M142.7 411.8v1.3M144 409.2h-1.3v1.4M144.5 408.1l.4 .8h.9M144.9 407.3h.9l.5 .8M145.2 409.2h2.4"/>
<path d="M148.8 409.2h2.3M152.3 409.2h1.3v1.4M153.6 411.8v1.3"/>
</g>
<!-- layer: Reference -->
<g fill="none" stroke="#000" stroke-width=".4">
<path d="M140 17.4h.9v.9M155.4 16.4v1h-.9M140.9 22.4h1.8M153.6 22.4h1.8M140.9 73.2h1.8M153.6 73.2h1.8M407 61.6v2.1M407 65.8v2.2M440.8 61.6v2.1M440.8 65.8v2.2M140.9 113.1h1.8M153.6 113.1h1.8"/>
<path d="M140.9 153h1.8M153.6 153h1.8M140.9 192.9h1.8M153.6 192.9h1.8M140.9 232.8h1.8M153.6 232.8h1.8M140.9 272.7h1.8M153.6 272.7h1.8M140.9 412.2v.9h.9M154.5 418.3h.9M155.4 412.2v.9h-.9"/>
</g>
<!-- layer: Visible Narrow -->
<path d="M289.2 151.6l-1.3 .7M276.8 196.1l-.3 .2M280.9 199.2l-.3 .1M283.5 199.3l-.3 .2M273.3 202.7l-.3 .2M276.2 205l-.3 .2M282.7 206l-.3 .2M285.2 209.6l-.3 .2M287 210.4l-.4 .1M287 211.3l-.4 .2" fill="none" stroke="#000" stroke-width=".4"/>
<!-- layer: Hidden Narrow -->
<path d="M281.1 146.2l-1.3 .7M276.1 196l-.3 .2M278.5 197l-.3 .2M280.3 198.8l-.3 .1M273.3 203.5l-.3 .1M275.5 204.9l-.3 .2M277.9 205.9l-.3 .2M282.1 205.6l-.3 .2M283.5 200.1l-.3 .1M285.3 210.3l-.3 .2M286.3 210.9l-.3 .2" fill="none" stroke="#000" stroke-width=".4"/>
<!-- layer: Titleblock -->
<path d="M344.4 362.2h201.6l.1 50.6h-201.7zM344.4 376.6h201.6M344.4 369.4h201.6M415.9 362.2l.1 50.6M344.4 383.9h201.6M344.4 398.3h201.6M344.4 391.1h201.6M362.1 398.3l.1 14.4M465.5 391.3v14.4M344.4 405.5h201.7M450.8 406.4v6.4M501.6 406.4v6.4" fill="none" stroke="#000" stroke-width=".4"/>
<!-- layer: Custom Tables -->
<path d="M344.4 246h201.6v29h-201.6zM389.7 246v29M436 246v29M484.4 246v29M344.4 264.5h201.6M344.4 287.9h201.6v57.9h-201.6zM344.4 298.4h201.6M344.4 308.9h201.6M386.9 308.9v36.9M441.2 308.9v36.9M488.4 308.9v36.9M344.4 335.3h201.6" fill="none" stroke="#000" stroke-width=".4"/>
<!-- layer: FD_Dimensions -->
<g fill="none" stroke="#000" stroke-width=".4">
<path d="M65.4 17.4h73.7M157.2 17.4h5.8M68.2 22.2v191.1M93.4 22.2v188.5M132.2 22.4h6.9M157.2 22.4h5.8M397.3 54h4.8M407 51.2v8.6M440.8 51.2v8.6M445.6 54h4.9M450 51.9v4.9M132.2 73.2h6.9"/>
<path d="M157.2 73.2h5.8M442.6 61.6h10.2M442.6 67.9h10.2M450 72.8v4.8h-4.9M132.2 113.1h6.9M157.2 113.1h5.8M132.2 153h6.9M157.2 153h5.8M132.2 192.9h6.9M157.2 192.9h5.8M93.4 219.7v188.6M68.2 222.3v191.2"/>
<path d="M132.2 232.8h6.9M157.2 232.8h5.8M132.2 272.7h6.9M157.2 272.7h5.8M65.4 418.3h87.3M88.6 403.4h4.8M90.6 413.1h48.5M93.4 423.1v4.9"/>
</g>
<path d="M68.2 17.4l.8 4.8h-1.6zM93.4 17.4l.8 4.8h-1.6zM402.1 53.2l4.9 .8-4.9 .8zM440.8 54l4.8-.8v1.6zM449.2 56.8h1.6l-.8 4.8zM450 67.9l.8 4.9h-1.6zM67.4 413.5h1.6l-.8 4.8zM92.6 408.3h1.6l-.8 4.8zM93.4 418.3l.8 4.8h-1.6z" fill="#000" stroke="#000" stroke-width=".4"/>
<!-- layer: Smart Centers -->
<path d="M417.4 58.5v10.9" fill="none" stroke="#000" stroke-width=".4"/>
<g font-size="6.7">
<text x="164.8" y="19.7">0.000</text>
<text x="113.6" y="24.7">1.375</text>
<text x="164.3" y="24.7">1.375</text>
<text x="415.6" y="56.3">4.000</text>
<text x="109.9" y="75.5">15.375</text>
<text x="164.3" y="75.5">15.375</text>
<text x="426.6" y="80">0.750</text>
<text x="410.9" y="98.2">TOP VIEW</text>
<text x="109.9" y="115.4">26.375</text>
<text x="164.8" y="115.4">26.375</text>
<text x="109.9" y="155.4">37.375</text>
<text x="164.8" y="155.4">37.375</text>
<text x="109.9" y="195.3">48.375</text>
<text x="165" y="195.3">48.375</text>
<text x="55.9" y="220.2">110.500</text>
<text x="81" y="217.6">109.063</text>
<text x="109.9" y="235.2">59.375</text>
<text x="164.8" y="235.2">59.375</text>
<text x="355.4" y="253.6">Rabbet</text>
<text x="401.2" y="252.9">Rabbet</text>
<text x="442.5" y="252.9">Hinge Hole</text>
<text x="486.7" y="252.9">Hinge Hole Offset</text>
<text x="357.9" y="261.6">Width</text>
<text x="403.3" y="261">Depth</text>
<text x="450.6" y="261">Depth</text>
<text x="498.7" y="261">from edge</text>
<text x="109.9" y="275.1">70.375</text>
<text x="164.7" y="275.1">70.375</text>
<text x="357" y="271.4">0.30 in</text>
<text x="402.8" y="271.4">0.50 in</text>
<text x="448.3" y="271.4">0.563 in</text>
<text x="503" y="271.4">1.238 in</text>
<text x="423" y="294.8">rabbet guides</text>
<text x="375.9" y="305.4">Left: interior - G59</text>
<text x="441.1" y="305.4">-</text>
<text x="452.7" y="305.4">Right: exterior - G59</text>
<text x="360.4" y="315.8">left</text>
<text x="457.1" y="315.8">right</text>
<text x="350.3" y="323.9">rabbeting</text>
<text x="392.7" y="319.8">left rabbeting</text>
<text x="449.4" y="323.8">rabbeting</text>
<text x="493.4" y="319.8">right rabbeting</text>
<text x="403.9" y="327.9">length</text>
<text x="507" y="327.8">length</text>
<text x="359.5" y="331.9">Top</text>
<text x="458.6" y="331.9">Top</text>
<text x="351.9" y="342.9">34.239 in</text>
<text x="400.2" y="342.9">73.386 in</text>
<text x="451" y="342.9">34.239 in</text>
<text x="503.4" y="342.9">73.386 in</text>
<text x="265.7" y="385.2">FRONT VIEW</text>
<text x="70" y="405.8">1.438</text>
</g>
<g font-size="5.3">
<text x="418.8" y="368">2X88-0187</text>
<text x="417.8" y="375.1">1-S1-2X88-0187</text>
<text x="418.4" y="382.6">2X88G</text>
<text x="417.8" y="389.5">0.02 in</text>
<text x="252.9" y="398.4">Note on drilling</text>
<text x="253" y="404.9">Solid line : drill on the front side</text>
<text x="380.1" y="404">5.00 in</text>
<text x="252.9" y="411.2">Broken line: drill on the back side</text>
<text x="431.3" y="411.5">1:7</text>
<text x="516.9" y="411.5">1/1</text>
</g>
<g font-size="4.6">
<text x="370.6" y="411.2">5.125 in</text>
<text x="397" y="411.2">12.00 in</text>
</g>
<g font-size="4.3">
<text x="345.8" y="368.4">ORDER NUMBER</text>
<text x="345.8" y="375.5">COMPONENT ID</text>
<text x="345.8" y="382.7">SERIES</text>
<text x="345.9" y="389.9">TOLERANCE</text>
<text x="367.7" y="396.7">CLEARANCE</text>
<text x="345.1" y="404.3">FLOOR</text>
<text x="344.8" y="411.1">CEILING</text>
</g>
<g font-size="3.9">
<text x="420.6" y="403.1">L:Inswing / R:Outswing</text>
<text x="469" y="403.1">L:right-hand hinging / R:left-hand hinging</text>
<text x="364.6" y="411.2">LD:</text>
<text x="388.2" y="411.2">/ RD:</text>
</g>
<g font-size="3.5">
<text x="417.9" y="397">SWING</text>
<text x="466.9" y="396.9">HINGE</text>
<text x="417.5" y="410.9">SCALE</text>
<text x="452.1" y="410.9">WEIGHT</text>
<text x="502.9" y="410.9">SHEET</text>
</g>
</svg>
